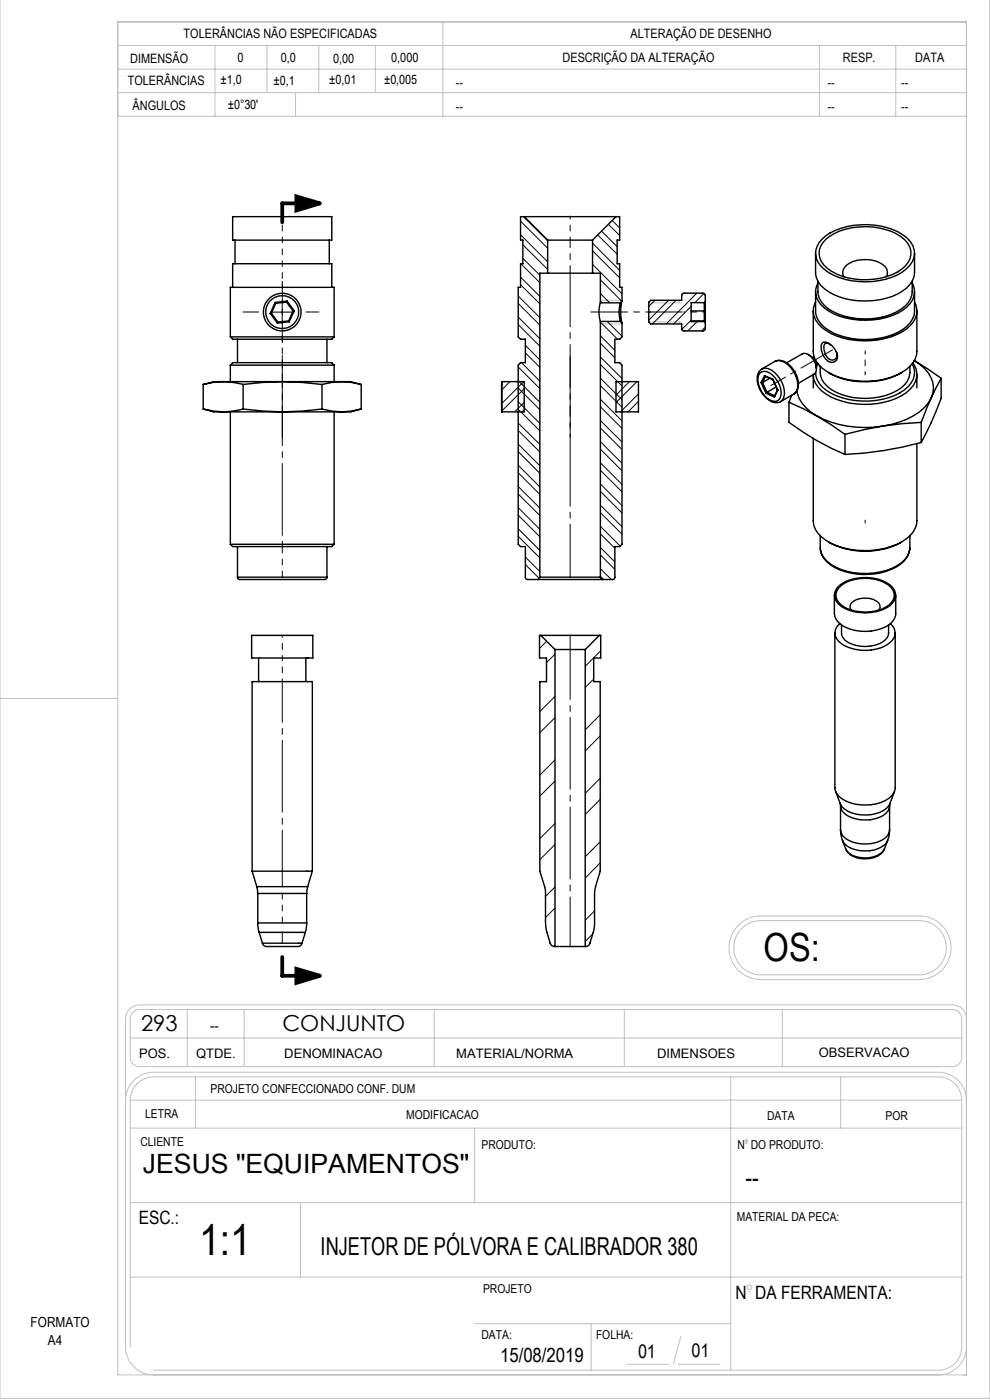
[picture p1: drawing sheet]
<svg xmlns="http://www.w3.org/2000/svg" width="210mm" height="297mm" viewBox="0 0 210 297" stroke-linecap="round" stroke-linejoin="round" font-family="sans-serif">
<path d="M62.9 41.7l5 1.4-5 1.6zM62.9 205.5l5 1.5-5 1.5z" fill="none" stroke="#000" stroke-width=".8" stroke-linecap="butt"/>
<g fill="none" stroke="#c0c0c0" stroke-width=".21">
<path d="M210 -.1v296.7h-210v-296.6M25 4.7h180v287h-180zM25 9.7h180M25 19.6h180M25 14.7h180M45.6 9.7v15M56.6 9.7v9.9M62.7 19.6v5.1M67.6 9.7v9.9M79.6 9.7v9.9M93.9 4.7v20M173.8 9.7v15"/>
<path d="M190 9.7v15M25 24.7h180M127.4 63.7h4.5M127.4 68.7h4.5M137.6 64.2h6.9M137.6 68.3h6.9M144.1 63.7v.5M144.1 68.3v.4M0 148.2h25M156.7 196.2l.5-.5a6.7 6.7 0 0 1 4.2-1.4h33.6a6.8 6.8 0 0 1 6.8 6.8 6.8 6.8 0 0 1-6.8 6.7h-33.6a6.8 6.8 0 0 1-6.2-4.2 6.8 6.8 0 0 1 1.5-7.4zM157.4 196.9l.2-.2a5.6 5.6 0 0 1 3.8-1.4h33.6a5.8 5.8 0 0 1 5.7 5.7 5.8 5.8 0 0 1-5.7 5.8h-33.6a5.8 5.8 0 0 1-5.3-3.6 5.8 5.8 0 0 1 1.3-6.3zM28.3 214.7l1.1-.5h172.8a1.93 1.93 0 0 1 1.8 1.9v8.4a1.93 1.93 0 0 1-2 1.8h-172.4a1.92 1.92 0 0 1-2-2v-8.2a1.81 1.81 0 0 1 .7-1.4z"/>
<path d="M39.7 214.2v12.1M51.8 214.2v12.1M92.1 214.2v12.1M132.4 214.2v12.1M165.9 214.2v12.1M205 216.1a2.94 2.94 0 0 0-3-2.9h-172.4a2.94 2.94 0 0 0-3 2.9v69.6a6 6 0 0 0 6 6M26.6 233.4a6 6 0 0 1 6-5.9h166.5a6 6 0 0 1 5.9 5.9M27.6 233.4a4.9 4.9 0 0 1 5-4.9h166.5a4.9 4.9 0 0 1 4.9 4.9M27.6 233.4v52.3M27.6 239.3h176.4M27.6 233.4h176.4M27.6 220.2h176.4"/>
<path d="M41.5 228.5v10.8M100.7 239.3v15.8M155 228.5v62.2M178.3 228.5v10.8M204 233.4v52.3a4.9 4.9 0 0 1-4.9 5h-166.5M27.6 255.1h176.4M63.7 255.1v15.8M158.2 242.6h.2M27.6 270.9h176.4M158.7 274h.5M100.7 280.8h54.3M125.4 280.8v9.9"/>
<path d="M133 289.4h8.9M143.8 289.4h8.9M144.4 283.5l-1.6 5.9M205 285.7a6 6 0 0 1-5.9 6"/>
<circle cx="158.3" cy="242.1" r=".25"/>
<circle cx="159" cy="273.1" r=".5"/>
</g>
<path d="M59.9 92.9v-17.5" fill="none" stroke="#000" stroke-width=".21" stroke-dasharray="15.2 1.3 1.3 1.3" stroke-dashoffset="8.4"/>
<path d="M59.9 134.7v4.9" fill="none" stroke="#000" stroke-width=".21" stroke-dasharray="15.2 1.3 1.3 1.3" stroke-dashoffset="14.7"/>
<path d="M59.9 45.8v5.1M59.9 50.9v5M59.9 55.9v5M120.9 45.8v5.1M59.9 71.9v5M59.9 139.6v5" fill="none" stroke="#000" stroke-width=".21" stroke-dasharray="15.2 1.3 1.3 1.3" stroke-dashoffset="14.6"/>
<path d="M59.9 144.6v40.2" fill="none" stroke="#000" stroke-width=".21" stroke-dasharray="15.2 1.3 1.3 1.3" stroke-dashoffset="6.6"/>
<g fill="none" stroke="#000" stroke-width=".21" stroke-dasharray="15.2 1.3 1.3 1.3">
<path d="M54.9 66.2h-3.4M59.9 71.4v.5M59.9 77.4v-.5M59.9 71.2v1.5M59.9 61.2v-1.5M64.9 66.2h2.7M138.1 66.2h-.6M183.5 74.4v.5M183.5 79.5v-.5M59.9 115.4v.5M183.5 110.4v.6M120.9 134.7v3.1"/>
<path d="M59.9 184.8v3.4M59.9 197.7v2.5"/>
</g>
<path d="M59.9 189.4v6.5" fill="none" stroke="#000" stroke-width=".21" stroke-dasharray="15.2 1.3 1.3 1.3" stroke-dashoffset="13.9"/>
<path d="M59.9 60.9v10.5" fill="none" stroke="#000" stroke-width=".21" stroke-dasharray="15.2 1.3 1.3 1.3" stroke-dashoffset="11.9"/>
<path d="M59.9 77.4v38" fill="none" stroke="#000" stroke-width=".21" stroke-dasharray="15.2 1.3 1.3 1.3" stroke-dashoffset="-1.9"/>
<path d="M59.9 115.9v6.6" fill="none" stroke="#000" stroke-width=".21" stroke-dasharray="15.2 1.3 1.3 1.3" stroke-dashoffset="13.8"/>
<path d="M120.9 92.7v-17" fill="none" stroke="#000" stroke-width=".21" stroke-dasharray="15.2 1.3 1.3 1.3" stroke-dashoffset="8.6"/>
<path d="M120.9 137.8v63.1" fill="none" stroke="#000" stroke-width=".21" stroke-dasharray="15.2 1.3 1.3 1.3" stroke-dashoffset="4.6"/>
<path d="M120.9 57.9v64.6" fill="none" stroke="#000" stroke-width=".21" stroke-dasharray="15.2 1.3 1.3 1.3" stroke-dashoffset="3.9"/>
<path d="M120.9 57.9v-7" fill="none" stroke="#000" stroke-width=".21" stroke-dasharray="15.2 1.3 1.3 1.3" stroke-dashoffset="13.6"/>
<path d="M145 66.2h4.2" fill="none" stroke="#000" stroke-width=".21" stroke-dasharray="15.2 1.3 1.3 1.3" stroke-dashoffset="15"/>
<path d="M125.3 66.2h19.4" fill="none" stroke="#000" stroke-width=".21" stroke-dasharray="15.2 1.3 1.3 1.3" stroke-dashoffset="7.4"/>
<path d="M183.5 74.9v4.1" fill="none" stroke="#000" stroke-width=".21" stroke-dasharray="15.2 1.3 1.3 1.3" stroke-dashoffset="15.1"/>
<path d="M176.6 74.2l-13.1 7.6" fill="none" stroke="#000" stroke-width=".21" stroke-dasharray="15.2 1.3 1.3 1.3" stroke-dashoffset="7.6"/>
<g fill="none" stroke="#000" stroke-width=".21">
<path d="M110.4 58.8l4.1 4.1M110.4 49.8l5.8 5.8M110.4 46.9l5.8 5.8M110.5 55.9l4 4.1M110.9 54.8l3.6 3.6M110.9 51.9l5.3 5.2M111.1 46l5.1 5.1M125.7 56.1l6.2 6.2M125.7 51.6l5.7 5.8M125.7 57.7l.2 .3M125.7 53.2l5.7 5.7M126.8 49.8l4.1 4.1"/>
<path d="M127.4 59.4l4.5 4.5M127.6 49l3.3 3.3M129 47.6l2.4 2.3M129.9 46.8l1.5 1.6M57.4 66.2h5M59.9 63.7v5M109.9 67.3l4.6 4.6M109.9 62.8l4.6 4.6M109.9 68.9l4.6 4.5M109.9 77.9l4.6 4.5M109.9 64.4l4.6 4.6M110.4 60.4l4.1 4"/>
<path d="M110.6 76.9l3.9 4M111.4 73.3l3.1 3M111.4 74.9l3.1 3M127.4 62.3l1.9 1.9M127.4 63.8l.3 .4M127.4 75.7l4.5 4.6M127.4 71.2l3 3.1M127.4 77.3l4.5 4.6M127.4 72.8l3 3.1M127.4 68.3l3.6 3.7M128.8 68.2l3.1 3.1M138.9 63.7l-1.3 1.3"/>
<path d="M141.8 63.7l-4.2 4.2M143.4 63.7l-5 5M144.8 62.3l-.1 .1M146.6 65l-3.7 3.7M146.6 67.9l-2 2M147.8 62.2l-6.5 6.5M147.9 68.2l-2 2M149.3 62.3l-1.9 1.9M149.6 69.4l-.8 .8M106.6 81l-.2 .1M108.2 81l-1.8 1.7M109.9 94.2l4.6 4.6"/>
<path d="M109.9 80.7l4.6 4.6M109.9 95.8l4.6 4.6M109.9 86.8l4.6 4.6M109.9 82.3l4.6 4.6M109.9 98.7l4.6 4.6M109.9 89.7l4.6 4.6M109.9 85.2l4.6 4.6M109.9 91.3l4.6 4.6M111.1 81l-4.7 4.6M111.2 82.5l-4.8 4.7M111.2 87l-.5 .4M111.2 85.4l-2.1 2"/>
<path d="M127.4 98.2l4.5 4.6M127.4 93.7l4.5 4.6M127.4 89.2l4.5 4.6M127.4 84.7l4.5 4.6M127.4 80.2l4.5 4.6M127.4 99.8l4.5 4.5M127.4 95.3l4.5 4.6M127.4 90.8l4.5 4.6M127.4 86.3l4.5 4.6M127.4 81.8l4.5 4.6M133.5 81l-2.8 2.8M135.1 81l-4.4 4.4"/>
<path d="M135.4 85.2l-2.2 2.2M135.4 83.6l-3.8 3.8M109.9 100.3l4.6 4.6M109.9 112.2l4.6 4.6M109.9 107.7l4.6 4.6M109.9 103.2l4.6 4.6M109.9 113.8l4.6 4.6M109.9 109.3l4.6 4.6M109.9 104.8l4.6 4.6M111.4 118.2l3.1 3M111.4 119.8l3 2.9M127.4 116.1l3 3.1"/>
<path d="M127.4 111.7l4.2 4.1M127.4 107.2l4.5 4.5M127.4 102.7l4.5 4.5M127.4 117.7l3 3.1M127.4 113.2l3 3.1M127.4 108.8l4.5 4.5M127.4 104.2l4.5 4.6M116 136l-1.6 1.6M117.7 138.8l-1.8 1.8M127.4 120.6l2.3 2.3M127.4 122.2l.7 .7M127.4 138l-3.3 3.4"/>
<path d="M117.7 147.7l-3.2 3.3M117.7 152.3l-3.2 3.1M125.9 144l-1.8 1.8M127.3 151.6l-3.2 3.2M127.3 156.1l-3.2 3.2M117.7 161.2l-3.2 3.2M117.7 174.7l-3.2 3.2M117.7 165.7l-3.2 3.2M117.7 179.2l-3.2 3.2M127.3 178.6l-3.2 3.1M127.3 165.1l-3.2 3.2M127.3 169.6l-3.2 3.2"/>
<path d="M117.7 188.2l-2 2M117.7 192.6l-2 2.1M125.7 198.1l-1.6 1.6M126.1 193.2l-2 2M127.3 183.1l-3.2 3.2"/>
</g>
<path d="M67.9 43.1h-8v4.1M59.9 203v4h8" fill="none" stroke="#000" stroke-width=".8"/>
<path d="M62.9 41.7l5 1.4-5 1.6zM62.9 205.5l5 1.5-5 1.5z" fill="#000"/>
<g fill="none" stroke="#000" stroke-width=".3">
<path d="M49.4 46h21v4.9h-21zM49.8 50.9v5M69.8 50.9v5M111.2 46h-.8v4.9h.5v5h-.5v5.1h-.5v10.5l.5 .5h1v4.9h-1l-.5 .6v38l.5 .5h1l.1 6.7 .3 .2h2.2M111.2 46h19.5M111.2 46l5 4.9M116.2 50.9h9.5M116.2 58h9.5M116.2 58h-1.7v64.4M116.2 50.9v7.1M125.7 58h1.7v6.2M125.7 50.9v7.1"/>
<path d="M130.7 46h.7v4.9h-.5v5h.5v5.1h.5v2.8M130.7 46l-5 4.9M173 53.7v4.1a4.9 4.9 0 0 0 2.8 4.1 16.2 16.2 0 0 0 15.6-.1 4.8 4.8 0 0 0 2.6-4v-4.1M173.5 59.7a5.6 5.6 0 0 0 1.4 5.1 13.8 13.8 0 0 0 11.3 2.6 10.2 10.2 0 0 0 6.4-3.2 5.5 5.5 0 0 0 .9-4.5M174.3 50.8a13.5 13.5 0 0 1 9.7-3.1 12.1 12.1 0 0 1 9.2 3.7 4 4 0 0 1-.9 5.6 14.5 14.5 0 0 1-11.5 2.6 10.6 10.6 0 0 1-7.2-3.9 3.9 3.9 0 0 1 .7-4.9zM175.3 50.7a14.5 14.5 0 0 1 13.7-1.6 6.1 6.1 0 0 1 4.2 4.1 4.7 4.7 0 0 1-2.8 4.5 15.2 15.2 0 0 1-14-.2 4.2 4.2 0 0 1-2.3-5.3zM179 58.7a1.99 1.99 0 0 1 1.1-2.8 7 7 0 0 1 7.6 .6 1.76 1.76 0 0 1 .3 2.2M48.9 71.5v-10.5h22v10.5M48.9 71.5h22M48.9 71.5l.5 .5h21l.5-.5M48.9 77.5h22M48.9 77.5l.5-.6h21l.5 .6"/>
<path d="M48.9 77.5v3.5M49.4 61v-5.1h21v5.1M50.4 72v4.9M57.3 66.5l1.5 2M57.6 66.5h-.3M57.6 66.5l1.3 1.8M58.3 64.2l.2 .1M58.3 64.2l-1 2.3M58.5 64.3l-.9 2.2M58.9 68.3l-.1 .2M60.8 64.1l-2.3 .2M60.8 64.1l1.4 1.9"/>
<path d="M60.9 63.9l-.1 .2M60.9 63.9l1.5 2M60.9 63.9l-2.6 .3M61.2 68.1l.1 .2M61.2 68.1l-2.3 .2M61.3 68.3l-2.5 .2M62.2 66l-1 2.1M62.4 65.9l-.2 .1M62.4 65.9l-1.1 2.4M69.4 72v4.9M70.9 77.5v3.5M127.4 64.2a6.2 6.2 0 0 0 0 4"/>
<path d="M127.4 64.2h4.2M127.4 68.2v54.2M127.4 68.2h4.2M131.6 64.2v.1a6.9 6.9 0 0 0 0 3.9M131.6 68.2l.3 .4M131.9 63.8a10.2 10.2 0 0 0 0 4.8M131.9 63.8l-.3 .4M131.9 68.6v2.9l-.5 .5h-1v4.9h1l.5 .6v38l-.5 .5h-1v6.7l-.4 .2h-2.2M138 63.7h6.6v-1a.49 .49 0 0 1 .5-.5h4a.49 .49 0 0 1 .5 .5v7l-.1 .4-.3 .1h-4.2l-.4-.4v-1.1h-6.6l-.4-.4v-4.2zM146.6 68.1h2.9l.1 .2M149.4 68.2l.2 .2M149.4 64.2h-2.8v4h2.8"/>
<path d="M149.4 64.2v4M149.6 64l-.2 .2M149.6 65.9l-3 .1M161.1 79.2a1.82 1.82 0 0 1 2.8 .4 4.8 4.8 0 0 1 1.6 4.9 1.39 1.39 0 0 1-2 .4 5.1 5.1 0 0 1-2.6-5.2zM161.5 78.3a2.19 2.19 0 0 1 2.8 .7 5.7 5.7 0 0 1 2 5.3 1.9 1.9 0 0 1-3.2 .6 5.6 5.6 0 0 1-2.4-5.5l.3-.5 .6-.6M161.6 78.3l2.8-1.6a2.88 2.88 0 0 1 3.3 1.3 5.6 5.6 0 0 1 1.4 4.7l-.7 .9M162.2 79.7l1.7 .8M162.2 79.7l-.8 1.4M162.4 79.8l-.7 1.3M164.4 76.7a2.64 2.64 0 0 1 3.2 .9 4.7 4.7 0 0 1 1.3 5.5l-.5 .5M166.9 77l3.3-1.9a2.43 2.43 0 0 1 2.7 1.7 2.18 2.18 0 0 1-.2 2.6l-3.3 1.9M171.4 75.2a3.2 3.2 0 0 1 1.8 2.7"/>
<path d="M172.5 66v8.5a4.9 4.9 0 0 0 2.7 4.2 16.6 16.6 0 0 0 17.1-.3 4.9 4.9 0 0 0 2.2-3.9v-8.5M172.5 79.5v2.8M172.8 75.7l-.5 .1M173 61.9v4.1a4.9 4.9 0 0 0 2.8 4.1 16.1 16.1 0 0 0 15.6-.1 4.9 4.9 0 0 0 2.6-4v-4.1M173 64.1a4.2 4.2 0 0 0 1.3 5.4 16.1 16.1 0 0 0 14.6 2 8.1 8.1 0 0 0 5.3-4 3.8 3.8 0 0 0-.2-3.4M173 76.5l-.1 .1M173.2 77.9v.3M173.4 77l-.3 .3M173.5 60a4 4 0 0 0 1.4 5.4 15.3 15.3 0 0 0 11.7 2.3 10 10 0 0 0 6.9-4 3.7 3.7 0 0 0 0-3.7M173.5 77.2l-.3 .7M174 77.7a4.6 4.6 0 0 0 2.3 4.9 14.4 14.4 0 0 0 14.8-.3 4.6 4.6 0 0 0 1.9-4.6M174.6 72.6a3.3 3.3 0 0 1 3 3.4l-.5 .8a1.95 1.95 0 0 1-2.5-1.5l-.4-1.3a1.49 1.49 0 0 1 .4-1.4z"/>
<path d="M175.7 79a16.3 16.3 0 0 0 15.6 0M176.2 73.2a.8 .8 0 0 0-.9-.4 .8 .8 0 0 0-.5 .9 2.42 2.42 0 0 0 1.7 2.7 1.16 1.16 0 0 0 .9-1.8M193.5 77.2a4.1 4.1 0 0 1-1.6 5.5 15.9 15.9 0 0 1-14.4 1.3 6.1 6.1 0 0 1-4.5-4.9M193.6 77a4 4 0 0 1-.5 5.5 14.3 14.3 0 0 1-11.5 3.2 12.6 12.6 0 0 1-8-3.5 3.9 3.9 0 0 1-1.1-2.8M193.9 76.5l5.7 3.8M194 76.5a7.2 7.2 0 0 1 4 5.8l-.5 2.2M194.5 79.4v2.9M43.1 86.8l2.1 .4 2.1 .2M43.1 86.8l2.3 .6h1.9M43.1 81.6v5.2M47.3 81l1.7 .1 2.6 .5M47.3 81h12.6"/>
<path d="M47.3 87.4h12.6M47.3 81l-2.1 .1-2.1 .5M47.3 81h-1.9l-2.3 .6M48.9 87.4v28.1M51.6 86.8l4.1 .4 4.2 .2M51.6 86.8l-2.6 .5-1.7 .1M51.6 81.6v5.2M59.9 81l-4.2 .1-4.1 .5M59.9 81l4.2 .1 4.2 .5M59.9 81h12.6M59.9 87.4h12.6M68.3 86.8l-4.2 .4-4.2 .2"/>
<path d="M68.3 86.8l2.1 .4 2.1 .2M68.3 81.6v5.2M70.9 87.4v28.1M72.5 81l-2.1 .1-2.1 .5M72.5 81l2 .1 2.1 .5v5.2l-2.1 .4-2 .2M72.5 81h1.9l2.2 .6M76.6 86.8l-2.2 .6h-1.9M106.4 81v6.4M106.4 81h4.8v6.4h-4.8M130.7 81h4.7v6.4h-4.7zM161.4 81.1h.3M161.4 81.1l1.1 2.3"/>
<path d="M161.7 81.1l1 2.1M162.5 83.4l1.8 .8M162.7 83.2l-.2 .2M162.7 83.2l1.6 .8M163.3 80.3l-1.6 .8M163.9 80.5h.1M163.9 80.5l1.1 2.3M164.6 82.1l-1.9 1.1M164.9 82.7l-.6 1.3v.2M165 82.8l-.7 1.4M167.4 85.3v4.3a55.7 55.7 0 0 0 11.8 6.8M167.4 85.3l2.9 1.4 3 1.6"/>
<path d="M167.9 83.9l-.5 1.4M168.4 83.6l-2.8 1.6M169 82.8a7.7 7.7 0 0 0 4.3 5.5M172.5 93v17.5a5 5 0 0 0 2.7 4.1 17.1 17.1 0 0 0 16.1 .4 5.3 5.3 0 0 0 3.2-4.5v-16.4M173.3 88.3a22.4 22.4 0 0 0 14 2.1M173.3 88.3l5.9 3.8M179.2 92.1v4.3M187.3 90.4l-4 .8-4.1 .9M195.4 93.9a74 74 0 0 1-16.2 2.5M195.4 89.6l-4.1 .3-4 .5M195.4 89.6v4.3M197.5 84.5a10.8 10.8 0 0 1-6.7 5l-3.5 .9"/>
<path d="M197.5 84.5l-2.1 5.1M199.6 80.3l-2.1 4.2M199.6 80.3v4.2a66.6 66.6 0 0 1-4.2 9.4M48.9 115.5h22M48.9 115.5l.5 .5h21l.5-.5M50.4 116v6.4M69.4 116v6.4M174 113.7v2.8M175.7 115a16.3 16.3 0 0 0 15.6 0M193 116.4a5.2 5.2 0 0 1-3.8 4.4 14.2 14.2 0 0 1-13.1-1 4.5 4.5 0 0 1-2.1-3.3M193 113.7v2.7a4.6 4.6 0 0 1-2.8 3.6 14.6 14.6 0 0 1-13.9-.2 4.7 4.7 0 0 1-2.3-3.3M50.4 122.4v.3a1 1 0 0 0 1.1 .2h16.7a1 1 0 0 0 1.1-.2l.1-.3"/>
<path d="M50.4 122.4h19M53.4 134.8h13v4.8h-13zM54.9 139.6v5M64.9 139.6v5M114 122.9h13.8M114.5 122.4h12.9M114.5 122.4l-.1 .4-.4 .1M114.7 134.8h12.4M114.7 134.8h-.3v4.8h1.5v5h-1.4v40.2l1.2 4.2v7.3l.2 1 .8 2.8a1 1 0 0 0 1 .7M114.7 134.8l3 3M117.7 137.8h6.4M117.7 137.8v63"/>
<path d="M124.1 137.8v63M127.1 134.8h.3v4.8h-1.5v5h1.4v40.2l-1.1 4.2-.1 7.3-.1 1-.9 2.8a.93 .93 0 0 1-1 .7M127.1 134.8l-3 3M127.4 122.4v.3l.4 .2M177 126.3v3.9a4.1 4.1 0 0 0 3.3 3.3 9.9 9.9 0 0 0 8.4-1 3 3 0 0 0 1.3-2.3v-3.9M177.1 134.3v32.8a3.3 3.3 0 0 0 2.3 2.8 9.9 9.9 0 0 0 9.2-.6 3 3 0 0 0 1.3-2.2v-32.8M178 124.3a9.7 9.7 0 0 1 10.8-.2 2.64 2.64 0 0 1-.1 4.4 9.9 9.9 0 0 1-10.2 .2 2.66 2.66 0 0 1-.5-4.4zM178.1 132.3a2.55 2.55 0 0 0 .5 4.4 9.6 9.6 0 0 0 10-.2 2.49 2.49 0 0 0 .3-4.2M178.5 124.2a9.3 9.3 0 0 1 9.9-.1 2.5 2.5 0 0 1 .1 4.3 9.3 9.3 0 0 1-9.9 .1 2.5 2.5 0 0 1-.1-4.3zM178.5 132.6a3.1 3.1 0 0 0 2.2 4 7.4 7.4 0 0 0 7-.8 3.1 3.1 0 0 0 .8-3.2M180.5 129.4a1.35 1.35 0 0 1 .9-2.1 4.8 4.8 0 0 1 5 .6 1.21 1.21 0 0 1 .1 1.5M177.2 167.9l1 2.6"/>
<path d="M178.2 170.5l.1 .5M178.2 170.5a5 5 0 0 0 4.3 2.4 7.1 7.1 0 0 0 6-1.9l.3-.5M178.3 176.1l.1 .9 .3 1.3M178.3 171a3.5 3.5 0 0 0 3.2 2.7 7.4 7.4 0 0 0 6.4-1.2l.5-.5 .3-1M178.3 176.1a3.1 3.1 0 0 0 2.7 2.6 7.3 7.3 0 0 0 7.2-1.3l.3-.6 .2-.7M178.3 171v5.1M178.7 178.3a4.3 4.3 0 0 0 3.8 2.2 6.1 6.1 0 0 0 5.7-1.9l.1-.3a4.2 4.2 0 0 1-4.9 3.7 4.2 4.2 0 0 1-4.7-3.7zM188.7 176.1l-.1 1.3-.3 .9M188.7 171v5.1M188.8 170.5l-.1 .5M189.8 167.9l-1 2.6M53.5 184.8h12.8"/>
<path d="M53.5 184.8v-40.2h12.8v40.2M53.5 184.8l1 3.3M54.5 188.1l.2 1.4M54.5 188.1h10.8M54.7 195.8l.3 2M54.7 189.5h10.4M54.7 195.8h10.4M54.7 189.5v6.3M55 197.8h9.8M55 197.8l.7 2.3M64.8 197.8l-.7 2.3M65.1 195.8l-.3 2"/>
<path d="M65.1 189.5v6.3M65.3 188.1l-.2 1.4M66.3 184.8l-1 3.3M187.6 180.1a3.8 3.8 0 0 1-4 2.1 4.3 4.3 0 0 1-4.2-2M55.7 200.1a1.14 1.14 0 0 0 1.4 .7h5.8a1.03 1.03 0 0 0 1.2-.7M55.7 200.1h8.4M117.7 200.8h6.4"/>
<circle cx="59.9" cy="66.2" r="4"/>
<circle cx="59.9" cy="66.2" r="3.5"/>
</g>
<text font-size="9.4" x="42.2" y="266.1">1:1</text>
<text font-size="8.2" x="162" y="203.8">OS:</text>
<text font-size="5.9" x="158.1" y="251.9">--</text>
<text font-size="5.6" x="30.3" y="248.8">JESUS &quot;EQUIPAMENTOS&quot;</text>
<text font-size="5.3" x="68" y="266.2">INJETOR DE PÓLVORA E CALIBRADOR 380</text>
<g font-size="4.7">
<text x="29.9" y="218.7">293</text>
<text x="59.9" y="218.7">CONJUNTO</text>
</g>
<text font-size="4.2" x="106.1" y="288.9">15/08/2019</text>
<g font-size="4.1">
<text x="146.7" y="287.9">01</text>
<text x="135.3" y="288.1">01</text>
</g>
<g font-size="3.9">
<text x="29.4" y="259.7">ESC.:</text>
<text x="156" y="275.6">N DA FERRAMENTA:</text>
</g>
<text font-size="3.3" x="44.5" y="218.8">--</text>
<g font-size="3">
<text x="6.5" y="281.4">FORMATO</text>
<text x="10.2" y="285.4">A4</text>
</g>
<g font-size="2.8">
<text x="29.5" y="224.4">POS.</text>
<text x="41.6" y="224.4">QTDE.</text>
<text x="60.3" y="224.4">DENOMINACAO</text>
<text x="96.8" y="224.4">MATERIAL/NORMA</text>
<text x="139.4" y="224.3">DIMENSOES</text>
<text x="173.7" y="224.2">OBSERVACAO</text>
</g>
<g font-size="2.7">
<text x="38.9" y="8.1">TOLERÂNCIAS NÃO ESPECIFICADAS</text>
<text x="133.8" y="8.1">ALTERAÇÃO DE DESENHO</text>
<text x="27.6" y="13.4">DIMENSÃO</text>
<text x="46.8" y="17.8">±1,0</text>
<text x="50.4" y="13.1">0</text>
<text x="58" y="18">±0,1</text>
<text x="59.6" y="13.2">0,0</text>
<text x="69.8" y="17.8">±0,01</text>
<text x="70.7" y="13.3">0,00</text>
<text x="81.5" y="17.9">±0,005</text>
<text x="83" y="13.2">0,000</text>
<text x="119.3" y="13.2">DESCRIÇÃO DA ALTERAÇÃO</text>
<text x="178.8" y="13.2">RESP.</text>
<text x="194.2" y="13.2">DATA</text>
<text x="27.1" y="18.1">TOLERÂNCIAS</text>
<text x="28.1" y="23.2">ÂNGULOS</text>
<text x="48.3" y="23.1">±0°30'</text>
<text x="96.7" y="18.5">--</text>
<text x="96.7" y="23.5">--</text>
<text x="175.5" y="18.5">--</text>
<text x="175.5" y="23.5">--</text>
<text x="191.1" y="18.5">--</text>
<text x="191.1" y="23.5">--</text>
</g>
<g font-size="2.6">
<text x="44.7" y="231.9">PROJETO CONFECCIONADO CONF. DUM</text>
<text x="30.8" y="237.2">LETRA</text>
<text x="86.2" y="237.3">MODIFICACAO</text>
<text x="162.7" y="237.6">DATA</text>
<text x="187.8" y="237.6">POR</text>
<text x="29.8" y="243.1">CLIENTE</text>
<text x="102.1" y="243.7">PRODUTO:</text>
<text x="156.4" y="243.7">N DO PRODUTO:</text>
<text x="156.3" y="259.1">MATERIAL DA PECA:</text>
<text x="102.5" y="274.2">PROJETO</text>
<text x="102.1" y="284.1">DATA:</text>
<text x="126.4" y="284.1">FOLHA:</text>
</g>
</svg>
